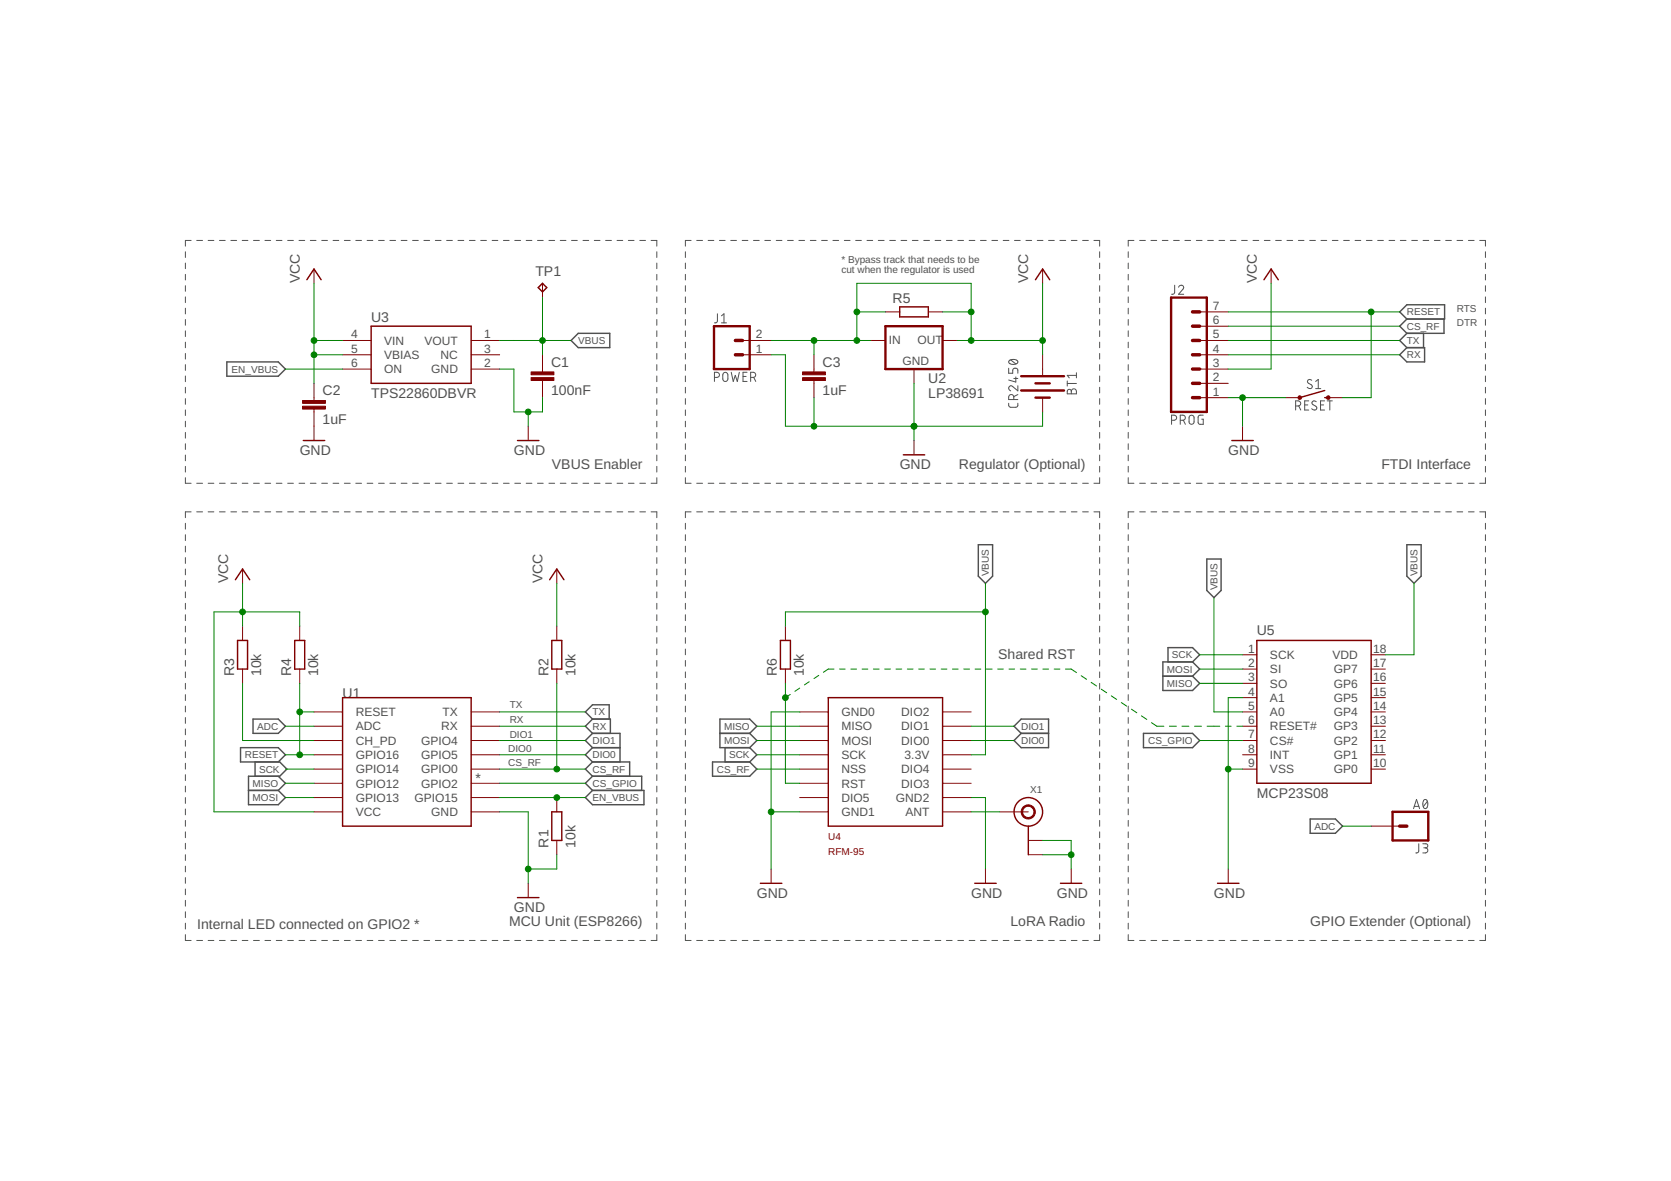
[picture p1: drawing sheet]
<svg xmlns="http://www.w3.org/2000/svg" width="297mm" height="210mm" viewBox="0 0 297 210" stroke-linecap="round" stroke-linejoin="round" font-family="sans-serif">
<g fill="none" stroke="#505050" stroke-width=".18">
<path d="M33 44.7v1.1M33 46.8v1M33 48.8v1M33 50.8v1M33 52.8v1M33 54.8v1M33 56.8v1M33 58.8v1M34 42.7h-1v1.1M35 42.7h1M37 42.7h1M39 42.7h1"/>
<path d="M41 42.7h1.1M43.1 42.7h1M45.1 42.7h1M47.1 42.7h1M49.1 42.7h1M51.1 42.7h1.1M53.1 42.7h1.1M55.2 42.7h1M57.2 42.7h1M59.2 42.7h1M61.2 42.7h1.1M63.2 42.7h1.1"/>
<path d="M65.3 42.7h1M67.3 42.7h1M69.3 42.7h1M71.3 42.7h1M73.3 42.7h1.1M75.4 42.7h1M77.4 42.7h1M79.4 42.7h1M81.4 42.7h1M83.4 42.7h1.1M85.4 42.7h1.1M87.5 42.7h1"/>
<path d="M89.5 42.7h1M91.5 42.7h1M93.5 42.7h1.1M95.5 42.7h1.1M97.6 42.7h1M99.6 42.7h1M101.6 42.7h1M103.6 42.7h1M105.6 42.7h1.1M107.7 42.7h1M109.7 42.7h1M111.7 42.7h1"/>
<path d="M113.7 42.7h1M115.7 42.7h1.1v1.1M116.8 44.7v1.1M116.8 46.8v1M116.8 48.8v1M116.8 50.8v1M116.8 52.8v1M116.8 54.8v1M116.8 56.8v1M116.8 58.8v1M121.8 44.7v1.1M121.8 46.8v1"/>
<path d="M121.8 48.8v1M121.8 50.8v1M121.8 52.8v1M121.8 54.8v1M121.8 56.8v1M121.8 58.8v1M122.9 42.7h-1.1v1.1M123.8 42.7h1.1M125.9 42.7h1M127.5 55.8v1.4l-.2 .2h-.3M127.9 42.7h1M128.2 57.4h.9"/>
<path d="M128.2 56.1l.5-.3v1.6M129.9 42.7h1M131.9 42.7h1M133.9 42.7h1.1M136 42.7h1M138 42.7h1M140 42.7h1M142 42.7h1M144 42.7h1.1M146 42.7h1.1M148.1 42.7h1M150.1 42.7h1"/>
<path d="M152.1 42.7h1M154.1 42.7h1M156.1 42.7h1.1M158.2 42.7h1M160.2 42.7h1M162.2 42.7h1M164.2 42.7h1M166.2 42.7h1M168.2 42.7h1M170.3 42.7h1M172.3 42.7h1M174.3 42.7h1"/>
<path d="M176.3 42.7h1M178.3 42.7h1M180.3 42.7h1.1M182.4 42.7h1M184.4 42.7h1M186.4 42.7h1M188.4 42.7h1M190.4 42.7h1.1M192.4 42.7h1.1M194.5 42.7h1v1.1M195.5 44.7v1.1M195.5 46.8v1"/>
<path d="M195.5 48.8v1M195.5 50.8v1M195.5 52.8v1M195.5 54.8v1M195.5 56.8v1M195.5 58.8v1M200.6 44.7v1.1M200.6 46.8v1M200.6 48.8v1M200.6 50.8v1M200.6 52.8v1M200.6 54.8v1"/>
<path d="M200.6 56.8v1M200.6 58.8v1M201.6 42.7h-1v1.1M202.6 42.7h1M204.6 42.7h1M206.6 42.7h1M208.6 42.7h1M208.8 50.7v1.4l-.2 .2h-.3M209.5 51.1a.44 .44 0 0 1 .6-.4 .44 .44 0 0 1 .2 .7l-.8 .9h.9M210.6 42.7h1M212.7 42.7h1M214.7 42.7h1"/>
<path d="M216.7 42.7h1M218.7 42.7h1M220.7 42.7h1M222.7 42.7h1.1M224.7 42.7h1.1M226.8 42.7h1M228.8 42.7h1M230.8 42.7h1M232.8 42.7h1M234.8 42.7h1M236.8 42.7h1M238.8 42.7h1.1"/>
<path d="M240.9 42.7h1M242.9 42.7h1M244.9 42.7h1M246.9 42.7h1M248.9 42.7h1M251 42.7h1M253 42.7h1M255 42.7h1M257 42.7h1M259 42.7h1M261 42.7h1M263 42.7h1.1v1.1"/>
<path d="M264.1 44.7v1.1M264.1 46.8v1M264.1 48.8v1M264.1 50.8v1M264.1 52.8v1M264.1 54.8v1M264.1 56.8v1M264.1 58.8v1M33 60.8v1M33 62.8v1M33 64.8v1M33 66.8v1"/>
<path d="M33 68.8v1M33 70.8v1.1M33 72.9v1M33 74.9v1M33 76.9v1M33 78.9v1M116.8 60.8v1M116.8 62.8v1M116.8 64.8v1M116.8 66.8v1M116.8 68.8v1M116.8 70.8v1.1"/>
<path d="M116.8 72.9v1M116.8 74.9v1M116.8 76.9v1M116.8 78.9v1M121.8 60.8v1M121.8 62.8v1M121.8 64.8v1M121.8 66.8v1M121.8 68.8v1M121.8 70.8v1.1M121.8 72.9v1M121.8 74.9v1"/>
<path d="M121.8 76.9v1M121.8 78.9v1M127 67.1h.4a.46 .46 0 0 0 .5-.5 .46 .46 0 0 0-.5-.4h-.4v1.6M128.6 66.3a.45 .45 0 0 1 .5-.1 .45 .45 0 0 1 .3 .4v.8a.46 .46 0 0 1-.5 .4 .46 .46 0 0 1-.4-.4zM130 66.2l.3 1.6 .4-1.1 .4 1.1 .3-1.6M132.1 66.9h.5M132.8 66.2h-.7v1.6h.7M133.4 67.1h.5a.46 .46 0 0 0 .4-.5 .46 .46 0 0 0-.4-.4h-.5v1.6M134 67.1l.3 .7M179.3 71.7v.5l.4 .2 1.1-.1 .1-.6M179.3 65.4v.9h.7v-.5a.46 .46 0 0 1 .5-.4 .46 .46 0 0 1 .4 .4v.5M179.4 64.1a1.02 1.02 0 0 1 1.5 .2 .97 .97 0 0 1-1.6 0z"/>
<path d="M179.7 64l.9 .7M180.2 71v-.4a.46 .46 0 0 0-.4-.5 .46 .46 0 0 0-.5 .5v.4h1.6M180.2 67.3h.7M180.6 67v.9l-1.3-.4M180.9 68.6v.9l-.9-.8a.44 .44 0 0 0-.7 .1 .44 .44 0 0 0 .4 .7M180.9 70.1l-.7 .4M189.7 67.7v.9M189.7 68.2h1.6M189.8 69.3l.4-.1 .2 .4a.46 .46 0 0 1 .5-.5 .46 .46 0 0 1 .4 .5v.4h-1.6zM190.4 69.6v.4M191.3 66.3v.9M191.3 66.7h-1.6l.4 .5"/>
<path d="M195.5 60.8v1M195.5 62.8v1M195.5 64.8v1M195.5 66.8v1M195.5 68.8v1M195.5 70.8v1.1M195.5 72.9v1M195.5 74.9v1M195.5 76.9v1M195.5 78.9v1M200.6 60.8v1M200.6 62.8v1"/>
<path d="M200.6 64.8v1M200.6 66.8v1M200.6 68.8v1M200.6 70.8v1.1M200.6 72.9v1M200.6 74.9v1M200.6 76.9v1M200.6 78.9v1M208.3 74.7h.4a.46 .46 0 0 0 .5-.5 .46 .46 0 0 0-.5-.4h-.4v1.6M209.8 74.7h.5a.46 .46 0 0 0 .4-.5 .46 .46 0 0 0-.4-.4h-.5v1.6M210.4 74.7l.3 .7M211.5 73.9l.3-.1a.44 .44 0 0 1 .5 .5v.7a.44 .44 0 0 1-.5 .4 .44 .44 0 0 1-.4-.4z"/>
<path d="M213.9 73.8h-.6l-.3 .2v1.1l.2 .3h.7v-.9h-.3M230.3 72.2h.5a.46 .46 0 0 0 .4-.5 .46 .46 0 0 0-.4-.5h-.5v1.7M230.9 72.2l.3 .7M231.9 72h.6M232.6 71.2h-.7v1.7h.7M233.2 67.6l-.2-.1a.37 .37 0 0 0-.5 .1 .37 .37 0 0 0 .1 .5l.5 .3a.38 .38 0 0 1 .1 .5 .38 .38 0 0 1-.5 .1l-.3-.2M233.9 67.8l.4-.4v1.7M233.9 69.1h.9M234 71.4l-.4-.2-.3 .2-.1 .2 .1 .2 .6 .4a.38 .38 0 0 1 .1 .5 .38 .38 0 0 1-.5 .2l-.3-.3M234.7 72h.6M235.5 71.2h-.8v1.7h.8M235.9 71.2h.9"/>
<path d="M236.4 71.2v1.7M264.1 60.8v1M264.1 62.8v1M264.1 64.8v1M264.1 66.8v1M264.1 68.8v1M264.1 70.8v1.1M264.1 72.9v1M264.1 74.9v1M264.1 76.9v1M264.1 78.9v1M33 80.9v1"/>
<path d="M33 82.9v1M33 84.9v1h1M33 93v1M33 95v1.1M33 97.1v1M33 99.1v1M34 91h-1v1M35 91h1M35 85.9h1M37 91h1M37 85.9h1M39 91h1"/>
<path d="M39 85.9h1M41 91h1.1M41 85.9h1.1M43.1 91h1M43.1 85.9h1M45.1 91h1M45.1 85.9h1M47.1 91h1M47.1 85.9h1M49.1 91h1M49.1 85.9h1M51.1 91h1.1"/>
<path d="M51.1 85.9h1.1M53.1 91h1.1M53.1 85.9h1.1M55.2 91h1M55.2 85.9h1M57.2 91h1M57.2 85.9h1M59.2 91h1M59.2 85.9h1M61.2 91h1.1M61.2 85.9h1.1M63.2 91h1.1"/>
<path d="M63.2 85.9h1.1M65.3 91h1M65.3 85.9h1M67.3 91h1M67.3 85.9h1M69.3 91h1M69.3 85.9h1M71.3 91h1M71.3 85.9h1M73.3 91h1.1M73.3 85.9h1.1M75.4 91h1"/>
<path d="M75.4 85.9h1M77.4 91h1M77.4 85.9h1M79.4 91h1M79.4 85.9h1M81.4 91h1M81.4 85.9h1M83.4 91h1.1M83.4 85.9h1.1M85.4 91h1.1M85.4 85.9h1.1M87.5 91h1"/>
<path d="M87.5 85.9h1M89.5 91h1M89.5 85.9h1M91.5 91h1M91.5 85.9h1M93.5 91h1.1M93.5 85.9h1.1M95.5 91h1.1M95.5 85.9h1.1M97.6 91h1M97.6 85.9h1M99.6 91h1"/>
<path d="M99.6 85.9h1M101.6 91h1M101.6 85.9h1M103.6 91h1M103.6 85.9h1M105.6 91h1.1M105.6 85.9h1.1M107.7 91h1M107.7 85.9h1M109.7 91h1M109.7 85.9h1M111.7 91h1"/>
<path d="M111.7 85.9h1M113.7 91h1M113.7 85.9h1M115.7 91h1.1v1M116.8 80.9v1M116.8 82.9v1M116.8 84.9v1h-1.1M116.8 93v1M116.8 95v1.1M116.8 97.1v1M116.8 99.1v1M121.8 80.9v1"/>
<path d="M121.8 82.9v1M121.8 84.9v1h1.1M121.8 93v1M121.8 95v1.1M121.8 97.1v1M121.8 99.1v1M122.9 91h-1.1v1M123.8 91h1.1M123.8 85.9h1.1M125.9 91h1M125.9 85.9h1M127.9 91h1"/>
<path d="M127.9 85.9h1M129.9 91h1M129.9 85.9h1M131.9 91h1M131.9 85.9h1M133.9 91h1.1M133.9 85.9h1.1M136 91h1M136 85.9h1M138 91h1M138 85.9h1M140 91h1"/>
<path d="M140 85.9h1M142 91h1M142 85.9h1M144 91h1.1M144 85.9h1.1M146 91h1.1M146 85.9h1.1M148.1 91h1M148.1 85.9h1M150.1 91h1M150.1 85.9h1M152.1 91h1"/>
<path d="M152.1 85.9h1M154.1 91h1M154.1 85.9h1M156.1 91h1.1M156.1 85.9h1.1M158.2 91h1M158.2 85.9h1M160.2 91h1M160.2 85.9h1M162.2 91h1M162.2 85.9h1M164.2 91h1"/>
<path d="M164.2 85.9h1M166.2 91h1M166.2 85.9h1M168.2 91h1M168.2 85.9h1M170.3 91h1M170.3 85.9h1M172.3 91h1M172.3 85.9h1M174.3 91h1M174.3 85.9h1M176.3 91h1"/>
<path d="M176.3 85.9h1M178.3 91h1M178.3 85.9h1M180.3 91h1.1M180.3 85.9h1.1M182.4 91h1M182.4 85.9h1M184.4 91h1M184.4 85.9h1M186.4 91h1M186.4 85.9h1M188.4 91h1"/>
<path d="M188.4 85.9h1M190.4 91h1.1M190.4 85.9h1.1M192.4 91h1.1M192.4 85.9h1.1M194.5 91h1v1M195.5 80.9v1M195.5 82.9v1M195.5 84.9v1h-1M195.5 93v1M195.5 95v1.1M195.5 97.1v1"/>
<path d="M195.5 99.1v1M200.6 84.9v1h1M200.6 80.9v1M200.6 82.9v1M200.6 93v1M200.6 95v1.1M200.6 97.1v1M200.6 99.1v1M201.6 91h-1v1M202.6 91h1M202.6 85.9h1M204.6 91h1"/>
<path d="M204.6 85.9h1M206.6 91h1M206.6 85.9h1M208.6 91h1M208.6 85.9h1M210.6 91h1M210.6 85.9h1M212.7 91h1M212.7 85.9h1M214.7 91h1M214.7 85.9h1M216.7 91h1"/>
<path d="M216.7 85.9h1M218.7 91h1M218.7 85.9h1M220.7 91h1M220.7 85.9h1M222.7 91h1.1M222.7 85.9h1.1M224.7 91h1.1M224.7 85.9h1.1M226.8 91h1M226.8 85.9h1M228.8 91h1"/>
<path d="M228.8 85.9h1M230.8 91h1M230.8 85.9h1M232.8 91h1M232.8 85.9h1M234.8 91h1M234.8 85.9h1M236.8 91h1M236.8 85.9h1M238.8 91h1.1M238.8 85.9h1.1M240.9 91h1"/>
<path d="M240.9 85.9h1M242.9 91h1M242.9 85.9h1M244.9 91h1M244.9 85.9h1M246.9 91h1M246.9 85.9h1M248.9 91h1M248.9 85.9h1M251 91h1M251 85.9h1M253 91h1"/>
<path d="M253 85.9h1M255 91h1M255 85.9h1M257 91h1M257 85.9h1M259 91h1M259 85.9h1M261 91h1M261 85.9h1M263 91h1.1v1M264.1 84.9v1h-1.1M264.1 80.9v1"/>
<path d="M264.1 82.9v1M264.1 93v1M264.1 95v1.1M264.1 97.1v1M264.1 99.1v1M33 101.1v1.1M33 103.2v1M33 105.2v1M33 107.2v1.1M33 109.3v1M33 111.3v1M33 113.3v1"/>
<path d="M33 115.4v1M33 117.4v1M33 119.4v1M116.8 101.1v1.1M116.8 103.2v1M116.8 105.2v1M116.8 107.2v1.1M116.8 109.3v1M116.8 111.3v1M116.8 113.3v1M116.8 115.4v1M116.8 117.4v1"/>
<path d="M116.8 119.4v1M121.8 101.1v1.1M121.8 103.2v1M121.8 105.2v1M121.8 107.2v1.1M121.8 109.3v1M121.8 111.3v1M121.8 113.3v1M121.8 115.4v1M121.8 117.4v1M121.8 119.4v1M195.5 101.1v1.1"/>
<path d="M195.5 103.2v1M195.5 105.2v1M195.5 107.2v1.1M195.5 109.3v1M195.5 111.3v1M195.5 113.3v1M195.5 115.4v1M195.5 117.4v1M195.5 119.4v1M200.6 101.1v1.1M200.6 103.2v1M200.6 105.2v1"/>
<path d="M200.6 107.2v1.1M200.6 109.3v1M200.6 111.3v1M200.6 113.3v1M200.6 115.4v1M200.6 117.4v1M200.6 119.4v1M264.1 101.1v1.1M264.1 103.2v1M264.1 105.2v1M264.1 107.2v1.1M264.1 109.3v1"/>
<path d="M264.1 111.3v1M264.1 113.3v1M264.1 115.4v1M264.1 117.4v1M264.1 119.4v1M33 121.5v1M33 123.5v1M33 125.5v1M33 127.5v1.1M33 129.6v1M33 131.6v1M33 133.6v1.1"/>
<path d="M33 135.7v1M33 137.7v1M33 139.7v1.1M116.8 121.5v1M116.8 123.5v1M116.8 125.5v1M116.8 127.5v1.1M116.8 129.6v1M116.8 131.6v1M116.8 133.6v1.1M116.8 135.7v1M116.8 137.7v1"/>
<path d="M116.8 139.7v1.1M121.8 121.5v1M121.8 123.5v1M121.8 125.5v1M121.8 127.5v1.1M121.8 129.6v1M121.8 131.6v1M121.8 133.6v1.1M121.8 135.7v1M121.8 137.7v1M121.8 139.7v1.1M195.5 121.5v1"/>
<path d="M195.5 123.5v1M195.5 125.5v1M195.5 127.5v1.1M195.5 129.6v1M195.5 131.6v1M195.5 133.6v1.1M195.5 135.7v1M195.5 137.7v1M195.5 139.7v1.1M200.6 121.5v1M200.6 123.5v1M200.6 125.5v1"/>
<path d="M200.6 127.5v1.1M200.6 129.6v1M200.6 131.6v1M200.6 133.6v1.1M200.6 135.7v1M200.6 137.7v1M200.6 139.7v1.1M264.1 121.5v1M264.1 123.5v1M264.1 125.5v1M264.1 127.5v1.1M264.1 129.6v1"/>
<path d="M264.1 131.6v1M264.1 133.6v1.1M264.1 135.7v1M264.1 137.7v1M264.1 139.7v1.1M33 141.8v1M33 143.8v1M33 145.8v1.1M33 147.8v1.1M33 149.9v1M33 151.9v1M33 153.9v1.1"/>
<path d="M33 156v1M33 158v1M116.8 141.8v1M116.8 143.8v1M116.8 145.8v1.1M116.8 147.8v1.1M116.8 149.9v1M116.8 151.9v1M116.8 153.9v1.1M116.8 156v1M116.8 158v1M121.8 141.8v1"/>
<path d="M121.8 143.8v1M121.8 145.8v1.1M121.8 147.8v1.1M121.8 149.9v1M121.8 151.9v1M121.8 153.9v1.1M121.8 156v1M121.8 158v1M195.5 141.8v1M195.5 143.8v1M195.5 145.8v1.1M195.5 147.8v1.1"/>
<path d="M195.5 149.9v1M195.5 151.9v1M195.5 153.9v1.1M195.5 156v1M195.5 158v1M200.6 141.8v1M200.6 143.8v1M200.6 145.8v1.1M200.6 147.8v1.1M200.6 149.9v1M200.6 151.9v1M200.6 153.9v1.1"/>
<path d="M200.6 156v1M200.6 158v1M251.3 143.7l.5-1.6 .5 1.6M251.4 143.3h.8M252.2 150v1.4l-.2 .2h-.3M252.9 150h.5a.36 .36 0 0 1 .4 .3 .36 .36 0 0 1-.4 .4h-.3M253.1 142.2l.3-.1a.97 .97 0 0 1 0 1.6 1.02 1.02 0 0 1-.3-1.5zM253.4 150.7a.46 .46 0 0 1 .4 .4 .46 .46 0 0 1-.4 .5h-.5M253.7 142.5l-.7 .9M264.1 141.8v1M264.1 143.8v1M264.1 145.8v1.1"/>
<path d="M264.1 147.8v1.1M264.1 149.9v1M264.1 151.9v1M264.1 153.9v1.1M264.1 156v1M264.1 158v1M33 160v1.1M33 162.1v1M33 164.1v1M33 166.1v1.1h1M35 167.2h1M37 167.2h1"/>
<path d="M39 167.2h1M41 167.2h1.1M43.1 167.2h1M45.1 167.2h1M47.1 167.2h1M49.1 167.2h1M51.1 167.2h1.1M53.1 167.2h1.1M55.2 167.2h1M57.2 167.2h1M59.2 167.2h1M61.2 167.2h1.1"/>
<path d="M63.2 167.2h1.1M65.3 167.2h1M67.3 167.2h1M69.3 167.2h1M71.3 167.2h1M73.3 167.2h1.1M75.4 167.2h1M77.4 167.2h1M79.4 167.2h1M81.4 167.2h1M83.4 167.2h1.1M85.4 167.2h1.1"/>
<path d="M87.5 167.2h1M89.5 167.2h1M91.5 167.2h1M93.5 167.2h1.1M95.5 167.2h1.1M97.6 167.2h1M99.6 167.2h1M101.6 167.2h1M103.6 167.2h1M105.6 167.2h1.1M107.7 167.2h1M109.7 167.2h1"/>
<path d="M111.7 167.2h1M113.7 167.2h1M116.8 166.1v1.1h-1.1M116.8 160v1.1M116.8 162.1v1M116.8 164.1v1M121.8 166.1v1.1h1.1M121.8 160v1.1M121.8 162.1v1M121.8 164.1v1M123.8 167.2h1.1M125.9 167.2h1"/>
<path d="M127.9 167.2h1M129.9 167.2h1M131.9 167.2h1M133.9 167.2h1.1M136 167.2h1M138 167.2h1M140 167.2h1M142 167.2h1M144 167.2h1.1M146 167.2h1.1M148.1 167.2h1M150.1 167.2h1"/>
<path d="M152.1 167.2h1M154.1 167.2h1M156.1 167.2h1.1M158.2 167.2h1M160.2 167.2h1M162.2 167.2h1M164.2 167.2h1M166.2 167.2h1M168.2 167.2h1M170.3 167.2h1M172.3 167.2h1M174.3 167.2h1"/>
<path d="M176.3 167.2h1M178.3 167.2h1M180.3 167.2h1.1M182.4 167.2h1M184.4 167.2h1M186.4 167.2h1M188.4 167.2h1M190.4 167.2h1.1M192.4 167.2h1.1M195.5 166.1v1.1h-1M195.5 160v1.1M195.5 162.1v1"/>
<path d="M195.5 164.1v1M200.6 166.1v1.1h1M200.6 160v1.1M200.6 162.1v1M200.6 164.1v1M202.6 167.2h1M204.6 167.2h1M206.6 167.2h1M208.6 167.2h1M210.6 167.2h1M212.7 167.2h1M214.7 167.2h1"/>
<path d="M216.7 167.2h1M218.7 167.2h1M220.7 167.2h1M222.7 167.2h1.1M224.7 167.2h1.1M226.8 167.2h1M228.8 167.2h1M230.8 167.2h1M232.8 167.2h1M234.8 167.2h1M236.8 167.2h1M238.8 167.2h1.1"/>
<path d="M240.9 167.2h1M242.9 167.2h1M244.9 167.2h1M246.9 167.2h1M248.9 167.2h1M251 167.2h1M253 167.2h1M255 167.2h1M257 167.2h1M259 167.2h1M261 167.2h1M264.1 166.1v1.1h-1.1"/>
<path d="M264.1 160v1.1M264.1 162.1v1M264.1 164.1v1"/>
</g>
<g fill="none" stroke="#505050" stroke-width=".25">
<path d="M248.8 55.4l1.3-1.2h6.7v2.5h-6.7zM250.1 59.2l-1.3 1.3 1.3 1.3M250.1 56.7l-1.3 1.3 1.3 1.2M253 59.2v2.6M256.7 56.7v2.5h-6.6M40.3 64.3h9.2l1.2 1.3-1.2 1.3h-9.2zM101.5 60.5l1.3-1.3h5.6v2.6h-5.6zM248.8 63.1l1.3-1.3h3.1v2.5h-3.1zM173.9 96.8h2.5v5.6l-1.2 1.3-1.3-1.3zM214.5 99.4h2.6v5.5l-1.3 1.3-1.3-1.3zM250.1 96.8h2.5v5.6l-1.2 1.3-1.3-1.3zM207.6 117.6v-2.5h4.4l1.3 1.3-1.3 1.2"/>
<path d="M212 117.6h-5.3v5.1h5.3l1.3-1.2-1.3-1.3M212 117.6l1.3 1.3-1.3 1.3M45 127.8h4.5l1.2 1.3-1.2 1.2h-4.5zM45.3 135.4v2.6M49.5 135.4l1.2-1.2-1.2-1.3h-6.7v2.5h6.9l1.3 1.3-1.3 1.3h-5.5v5h5.3l1.2-1.2-1.2-1.3M49.5 138l1.2 1.2-1.2 1.3M105.3 132.9h4.9M105.3 130.3h4.9v5.1M105.3 138l-1.2 1.2 1.2 1.3M105.3 138h8.8v2.5M105.3 127.8l-1.2 1.3 1.2 1.2M105.3 127.8h3.2v2.5"/>
<path d="M105.3 127.8l-1.2-1.3 1.2-1.2h3v2.5M105.3 135.4h6.6v2.6M105.3 132.9l-1.2 1.3 1.2 1.2M105.3 130.3l-1.2 1.3 1.2 1.3M105.3 135.4l-1.2 1.3 1.2 1.3M126.7 135.4h6.6l1.2 1.3-1.2 1.3h-6.6zM128 130.3h5.3M128.9 132.9v2.5M133.3 130.3l1.2-1.2-1.2-1.3h-5.3v5.1h5.3M133.3 132.9l1.2 1.3-1.2 1.2M133.3 130.3l1.2 1.3-1.2 1.3M180.3 129.1l1.2-1.3h4.9v5.1h-4.9l-1.2-1.3 1.2-1.3z"/>
<path d="M181.5 130.3h4.9M203.3 130.3h8.7l1.3 1.3-1.3 1.3h-8.7zM206.7 120.2h5.3M44.2 140.5h5.3M105.3 140.5h9.2v2.5h-9.2l-1.2-1.2zM232.9 145.6h4.5l1.3 1.2-1.3 1.3h-4.5z"/>
</g>
<g fill="none" stroke="#800000" stroke-width=".25">
<path d="M54.5 49.7l1.3-1.9 1.3 1.9M66 58h17.8v10.1h-17.8zM95.7 51.1l.7-.7 .8 .7-.8 .8zM159.9 54.5h5.1v1.8h-5.1zM184.1 49.7l1.2-1.9 1.3 1.9M224.7 49.7l1.3-1.9 1.2 1.9M53.9 78.3h3.8M92 78.3h3.8M219 78.3h3.8M235.5 70.7h.6M235.5 69.4l-4.5 1.3M160.6 80.8h3.8"/>
<path d="M41.8 103l1.3-1.9 1.3 1.9M42.2 113.8h1.8v5.1h-1.8zM52.4 113.8h1.8v5.1h-1.8zM97.7 103l1.3-1.9 1.2 1.9M98.1 113.8h1.8v5.1h-1.8zM138.7 113.8h1.8v5.1h-1.8zM223.4 113.8h20.3v25.4h-20.3zM60.9 124h22.9v22.8h-22.9zM147.2 124h20.4v22.8h-20.4zM92 159.5h3.8M98.1 144.3h1.8v5.1h-1.8zM135.2 157h3.8"/>
<path d="M173.3 157h3.8M182.8 146.8v5.1M188.5 157h3.8M216.4 157h3.8"/>
<circle cx="182.8" cy="144.3" r="2.54"/>
</g>
<g fill="none" stroke="#800000" stroke-width=".18">
<path d="M55.8 47.8v2.6M96.4 50.4v2.5M157.4 55.4h2.5M165 55.4h2.6M185.3 47.8v2.6M213.3 58h5M213.3 55.4h5M226 47.8v2.6M55.8 68.1v3.1M55.8 72.7v5.6M60.9 60.5h5.1M60.9 65.6h5.1"/>
<path d="M60.9 63.1h5.1M83.8 60.5h5M83.8 65.6h5M83.8 63.1h5M93.9 75.8v2.5M96.4 63.1v3M96.4 67.6v3.1M132 60.5h5.1M132 63.1h5.1M144.7 63.1v3M144.7 67.6v3.1M154.9 60.5h2.5"/>
<path d="M162.5 65.6v2.5M162.5 78.3v2.5M167.6 60.5h2.5M185.3 63.1v3.5M185.3 70.7v2.5M213.3 60.5h5M213.3 70.7h5M213.3 68.1h5M213.3 65.6h5M213.3 63.1h5M220.9 75.8v2.5M228.5 70.7h2.5"/>
<path d="M236.1 70.7h2.6M43.1 101.1v2.6M43.1 111.3v2.5M43.1 118.9v2.6M53.3 111.3v2.5M53.3 118.9v2.6M99 101.1v2.6M99 111.3v2.5M99 118.9v2.6M139.6 111.3v2.5M139.6 118.9v2.6M220.9 116.4h2.5"/>
<path d="M220.9 118.9h2.5M243.7 116.4h2.6M243.7 118.9h2.6M55.8 126.5h5.1M55.8 129.1h5.1M55.8 131.6h5.1M55.8 134.2h5.1M55.8 136.7h5.1M55.8 139.2h5.1M83.8 126.5h5M83.8 129.1h5M83.8 131.6h5"/>
<path d="M83.8 134.2h5M83.8 136.7h5M83.8 139.2h5M142.2 126.5h5M142.2 129.1h5M142.2 131.6h5M142.2 134.2h5M142.2 136.7h5M142.2 139.2h5M167.6 126.5h5M167.6 129.1h5M167.6 131.6h5"/>
<path d="M167.6 134.2h5M167.6 136.7h5M167.6 139.2h5M220.9 126.5h2.5M220.9 129.1h2.5M220.9 131.6h2.5M220.9 134.2h2.5M220.9 136.7h2.5M220.9 121.5h2.5M220.9 124h2.5M243.7 126.5h2.6M243.7 129.1h2.6"/>
<path d="M243.7 131.6h2.6M243.7 134.2h2.6M243.7 136.7h2.6M243.7 121.5h2.6M243.7 124h2.6M55.8 141.8h5.1M55.8 144.3h5.1M83.8 141.8h5M83.8 144.3h5M93.9 157v2.5M99 141.8v2.5M99 149.4v2.5"/>
<path d="M137.1 154.5v2.5M142.2 141.8h5M142.2 144.3h5M167.6 141.8h5M167.6 144.3h5M175.2 154.5v2.5M177.7 144.3h5.1M182.8 149.4h2.5M182.8 151.9h2.5M190.4 154.5v2.5M218.3 154.5v2.5M243.7 146.8h5.1"/>
</g>
<path d="M126.9 58h6.4v7.6h-6.4zM157.4 58h10.2v7.6h-10.2zM208.2 52.9h6.3v20.3h-6.3zM181.5 66.9h7.6M181.5 69.4h7.6M184.1 68.1h2.5M184.1 70.7h2.5M247.5 144.3h6.4v5.1h-6.4z" fill="none" stroke="#800000" stroke-width=".42"/>
<path d="M212 58h1.3M212 55.4h1.3M130.7 60.5h1.3M130.7 63.1h1.3M212 65.6h1.3M212 68.1h1.3M212 70.7h1.3M212 60.5h1.3M212 63.1h1.3M248.8 146.8h1.3" fill="none" stroke="#800000" stroke-width=".61"/>
<g fill="#800000" stroke="#800000" stroke-width=".18">
<path d="M94.4 67.1h4.1v.5h-4.1z"/>
<path d="M94.4 66.1h4.1v.5h-4.1z"/>
<path d="M53.8 72.2h4v.5h-4z"/>
<path d="M53.8 71.2h4v.5h-4z"/>
<path d="M142.7 67.1h4v.5h-4z"/>
<path d="M142.7 66.1h4v.5h-4z"/>
</g>
<g fill="#800000" stroke="#800000" stroke-width=".18">
<path d="M181.9 143.4a1.26 1.26 0 0 1 2 .2 1.26 1.26 0 0 1-.8 1.9 1.26 1.26 0 0 1-1.6-1.2h.3a1.01 1.01 0 0 1 1.4-.9 1.01 1.01 0 0 1 .3 1.6 1.01 1.01 0 0 1-1.7-.4v-.3h-.3z" fill-rule="evenodd"/>
<circle cx="231" cy="70.7" r=".33"/>
<circle cx="236.1" cy="70.7" r=".33"/>
</g>
<g fill="none" stroke="#008000" stroke-width=".18">
<path d="M55.8 50.4v17.7M96.4 52.9v10.2M152.3 55.4h5.1M167.6 55.4h5M185.3 50.4v12.7M218.3 55.4h30.5M218.3 58h30.5M226 50.4v15.2h-7.7M243.7 55.4v15.3h-5M50.7 65.6h10.2M55.8 60.5h5.1M55.8 63.1h5.1"/>
<path d="M88.8 60.5h12.7M88.8 65.6h2.6v7.6h5v-2.5M93.9 73.2v2.6M137.1 60.5h17.8M137.1 63.1h2.5v12.7h45.7v-2.6M144.7 60.5v2.6M144.7 70.7v5.1M152.3 60.5v-10.1h20.3v10.1M162.5 68.1v10.2M170.1 60.5h15.2M218.3 60.5h30.5M218.3 63.1h30.5"/>
<path d="M218.3 70.7h10.2M220.9 70.7v5.1M43.1 103.7v7.6M53.3 111.3v-2.5h-15.3v35.5h17.8M99 103.7v7.6M148.3 118.9h-1.1l-.8 .6M149.2 118.9h1M151.3 118.9h1M153.2 118.9h1.1M155.3 118.9h1M157.3 118.9h1M159.3 118.9h1"/>
<path d="M161.3 118.9h1M163.3 118.9h1M165.3 118.9h1M167.3 118.9h1M169.3 118.9h1M171.3 118.9h1M173.3 118.9h1M175.2 108.8h-35.6v2.5M175.2 103.7v30.5h-2.6M175.3 118.9h1.1M177.4 118.9h1M179.4 118.9h1"/>
<path d="M181.4 118.9h1M183.4 118.9h1M185.4 118.9h1M187.4 118.9h1M189.4 118.9h1l1 .6M213.3 116.4h7.6M213.3 118.9h7.6M215.8 106.2v20.3h5.1M251.4 103.7v12.7h-5.1M43.1 121.5v10.1h12.7M50.7 136.7h5.1M50.7 139.2h5.1"/>
<path d="M50.7 129.1h5.1M50.7 134.2h5.1M53.3 121.5v12.7M53.3 126.5h2.5M88.8 131.6h15.3M88.8 126.5h15.3M88.8 136.7h15.3M88.8 139.2h15.3M88.8 129.1h15.3M88.8 134.2h15.3M99 121.5v15.2M134.5 131.6h7.7"/>
<path d="M134.5 136.7h7.7M134.5 129.1h7.7M134.5 134.2h7.7M139.6 121.5v17.7h2.6M140.5 123.4l-.9 .6M142.2 126.5h-5.1v28M142.2 122.3l-.9 .6M143.8 121.2l-.8 .5M145.5 120l-.8 .6M172.6 131.6h7.7M172.6 129.1h7.7M192.2 120.1l.9 .6"/>
<path d="M194 121.3l.9 .6M195.8 122.5l.9 .6M197.5 123.7l1 .6M199.3 124.9l1 .6M201.1 126l1 .7M202.9 127.2l1 .7M204.7 128.4l.9 .7h1.3M207.9 129.1h1.2M210.1 129.1h1.2M212.3 129.1h1.3M213.3 131.6h7.6M213.3 121.5h7.6"/>
<path d="M214.6 129.1h2.2M217.8 129.1h1M218.3 136.7h2.6M219.9 129.1h1M220.9 124h-2.6v30.5M50.7 141.8h5.1M88.8 144.3h5.1v12.7M88.8 141.8h15.3M99 151.9v2.6h-5.1M137.1 144.3h5.1M172.6 144.3h5.1M172.6 141.8h2.6v12.7"/>
<path d="M185.3 149.4h5.1v5.1M185.3 151.9h5.1M238.7 146.8h5"/>
</g>
<g fill="#008000" stroke="#008000" stroke-width=".18">
<circle cx="43.1" cy="108.8" r=".51"/>
<circle cx="172.6" cy="60.5" r=".51"/>
<circle cx="152.3" cy="55.4" r=".51"/>
<circle cx="172.6" cy="55.4" r=".51"/>
<circle cx="152.3" cy="60.5" r=".51"/>
<circle cx="144.7" cy="60.5" r=".51"/>
<circle cx="185.3" cy="60.5" r=".51"/>
<circle cx="55.8" cy="60.5" r=".51"/>
<circle cx="55.8" cy="63.1" r=".51"/>
<circle cx="93.9" cy="154.5" r=".51"/>
<circle cx="137.1" cy="144.3" r=".51"/>
<circle cx="162.5" cy="75.8" r=".51"/>
<circle cx="144.7" cy="75.8" r=".51"/>
<circle cx="220.9" cy="70.7" r=".51"/>
<circle cx="218.3" cy="136.7" r=".51"/>
<circle cx="190.4" cy="151.9" r=".51"/>
<circle cx="93.9" cy="73.2" r=".51"/>
<circle cx="53.3" cy="126.5" r=".51"/>
<circle cx="53.3" cy="134.2" r=".51"/>
<circle cx="243.7" cy="55.4" r=".51"/>
<circle cx="99" cy="136.7" r=".51"/>
<circle cx="96.4" cy="60.5" r=".51"/>
<circle cx="175.2" cy="108.8" r=".51"/>
<circle cx="139.6" cy="124" r=".51"/>
<circle cx="99" cy="141.8" r=".51"/>
</g>
<g font-size="2.5" fill="#505050">
<text x="53.3" y="50.4" transform="rotate(-90 53.3 50.4)">VCC</text>
<text x="95.2" y="49.1">TP1</text>
<text x="158.7" y="53.9">R5</text>
<text x="182.8" y="50.4" transform="rotate(-90 182.8 50.4)">VCC</text>
<text x="223.4" y="50.4" transform="rotate(-90 223.4 50.4)">VCC</text>
<text x="66" y="57.2">U3</text>
<text x="98" y="65.2">C1</text>
<text x="146.2" y="65.2">C3</text>
<text x="57.3" y="70.3">C2</text>
<text x="66" y="70.7">TPS22860DBVR</text>
<text x="98" y="70.3">100nF</text>
<text x="146.2" y="70.3">1uF</text>
<text x="165" y="70.7">LP38691</text>
<text x="165" y="68.1">U2</text>
<text x="57.3" y="75.4">1uF</text>
<text x="53.3" y="80.8">GND</text>
<text x="91.4" y="80.8">GND</text>
<text x="98.1" y="83.4">VBUS Enabler</text>
<text x="159.9" y="83.4">GND</text>
<text x="170.5" y="83.4">Regulator (Optional)</text>
<text x="218.3" y="80.8">GND</text>
<text x="245.6" y="83.4">FTDI Interface</text>
<text x="40.6" y="103.7" transform="rotate(-90 40.6 103.7)">VCC</text>
<text x="96.4" y="103.7" transform="rotate(-90 96.4 103.7)">VCC</text>
<text x="223.4" y="112.8">U5</text>
<text x="177.5" y="117.1">Shared RST</text>
<text x="41.6" y="120.2" transform="rotate(-90 41.6 120.2)">R3</text>
<text x="46.4" y="120.2" transform="rotate(-90 46.4 120.2)">10k</text>
<text x="51.8" y="120.2" transform="rotate(-90 51.8 120.2)">R4</text>
<text x="56.6" y="120.2" transform="rotate(-90 56.6 120.2)">10k</text>
<text x="60.9" y="124">U1</text>
<text x="97.5" y="120.2" transform="rotate(-90 97.5 120.2)">R2</text>
<text x="102.3" y="120.2" transform="rotate(-90 102.3 120.2)">10k</text>
<text x="138.1" y="120.2" transform="rotate(-90 138.1 120.2)">R6</text>
<text x="142.9" y="120.2" transform="rotate(-90 142.9 120.2)">10k</text>
<text x="84.6" y="139.2">*</text>
<text x="223.4" y="141.8">MCP23S08</text>
<text x="97.5" y="150.6" transform="rotate(-90 97.5 150.6)">R1</text>
<text x="102.3" y="150.6" transform="rotate(-90 102.3 150.6)">10k</text>
<text x="134.5" y="159.5">GND</text>
<text x="172.6" y="159.5">GND</text>
<text x="187.9" y="159.5">GND</text>
<text x="215.8" y="159.5">GND</text>
<text x="35" y="165.1">Internal LED connected on GPIO2 *</text>
<text x="90.5" y="164.6">MCU Unit (ESP8266)</text>
<text x="91.4" y="162.1">GND</text>
<text x="179.6" y="164.6">LoRA Radio</text>
<text x="232.9" y="164.6">GPIO Extender (Optional)</text>
</g>
<g font-size="2.1" fill="#505050">
<text x="215.6" y="57.6">6</text>
<text x="215.6" y="55.1">7</text>
<text x="62.4" y="60.2">4</text>
<text x="62.4" y="62.7">5</text>
<text x="62.4" y="65.2">6</text>
<text x="68.3" y="61.3">VIN</text>
<text x="68.3" y="63.8">VBIAS</text>
<text x="75.5" y="61.3">VOUT</text>
<text x="78.3" y="63.8">NC</text>
<text x="86.1" y="65.2">2</text>
<text x="86.1" y="60.2">1</text>
<text x="86.1" y="62.7">3</text>
<text x="134.3" y="62.7">1</text>
<text x="134.3" y="60.2">2</text>
<text x="158" y="61.1">IN</text>
<text x="160.4" y="64.8">GND</text>
<text x="163.1" y="61.1">OUT</text>
<text x="215.6" y="65.2">3</text>
<text x="215.6" y="62.7">4</text>
<text x="215.6" y="60.2">5</text>
<text x="68.3" y="66.4">ON</text>
<text x="76.7" y="66.4">GND</text>
<text x="215.6" y="70.3">1</text>
<text x="215.6" y="67.8">2</text>
<text x="221.9" y="116">1</text>
<text x="221.9" y="118.6">2</text>
<text x="225.8" y="117.1">SCK</text>
<text x="225.8" y="119.7">SI</text>
<text x="236.9" y="117.1">VDD</text>
<text x="237.1" y="119.7">GP7</text>
<text x="244.1" y="116">18</text>
<text x="244.1" y="118.6">17</text>
<text x="221.9" y="121.1">3</text>
<text x="221.9" y="123.6">4</text>
<text x="225.8" y="122.2">SO</text>
<text x="225.8" y="124.8">A1</text>
<text x="237.1" y="124.8">GP5</text>
<text x="237.1" y="122.2">GP6</text>
<text x="244.1" y="123.6">15</text>
<text x="244.1" y="121.1">16</text>
<text x="63.2" y="127.3">RESET</text>
<text x="63.2" y="129.8">ADC</text>
<text x="78.4" y="129.8">RX</text>
<text x="78.7" y="127.3">TX</text>
<text x="149.6" y="127.3">GND0</text>
<text x="149.6" y="129.8">MISO</text>
<text x="160.2" y="129.8">DIO1</text>
<text x="160.2" y="127.3">DIO2</text>
<text x="221.9" y="126.2">5</text>
<text x="221.9" y="128.7">6</text>
<text x="221.9" y="131.3">7</text>
<text x="225.8" y="127.3">A0</text>
<text x="225.8" y="129.8">RESET#</text>
<text x="237.1" y="127.3">GP4</text>
<text x="237.1" y="129.8">GP3</text>
<text x="244.1" y="126.2">14</text>
<text x="244.1" y="128.7">13</text>
<text x="244.1" y="131.3">12</text>
<text x="63.2" y="132.4">CH_PD</text>
<text x="63.2" y="134.9">GPIO16</text>
<text x="63.2" y="137.4">GPIO14</text>
<text x="74.9" y="137.4">GPIO0</text>
<text x="74.9" y="134.9">GPIO5</text>
<text x="74.9" y="132.4">GPIO4</text>
<text x="149.6" y="132.4">MOSI</text>
<text x="149.6" y="134.9">SCK</text>
<text x="149.6" y="137.4">NSS</text>
<text x="160.2" y="137.4">DIO4</text>
<text x="160.2" y="132.4">DIO0</text>
<text x="160.8" y="134.9">3.3V</text>
<text x="221.9" y="133.8">8</text>
<text x="221.9" y="136.3">9</text>
<text x="225.8" y="132.4">CS#</text>
<text x="225.8" y="134.9">INT</text>
<text x="225.8" y="137.4">VSS</text>
<text x="237.1" y="132.4">GP2</text>
<text x="237.1" y="134.9">GP1</text>
<text x="237.1" y="137.4">GP0</text>
<text x="244.1" y="133.8">11</text>
<text x="244.1" y="136.3">10</text>
<text x="63.2" y="140">GPIO12</text>
<text x="63.2" y="142.5">GPIO13</text>
<text x="73.7" y="142.5">GPIO15</text>
<text x="74.9" y="140">GPIO2</text>
<text x="149.6" y="140">RST</text>
<text x="149.6" y="142.5">DIO5</text>
<text x="159.3" y="142.5">GND2</text>
<text x="160.2" y="140">DIO3</text>
<text x="63.2" y="145.1">VCC</text>
<text x="76.7" y="145.1">GND</text>
<text x="149.6" y="145.1">GND1</text>
<text x="160.9" y="145.1">ANT</text>
</g>
<g font-size="1.8" fill="#505050">
<text x="149.6" y="46.7">* Bypass track that needs to be</text>
<text x="149.6" y="48.6">cut when the regulator is used</text>
<text x="250.1" y="56.1">RESET</text>
<text x="250.1" y="58.6">CS_RF</text>
<text x="259" y="58">DTR</text>
<text x="259" y="55.4">RTS</text>
<text x="102.8" y="61.1">VBUS</text>
<text x="250.1" y="63.7">RX</text>
<text x="250.1" y="61.1">TX</text>
<text x="41.2" y="66.2">EN_VBUS</text>
<text x="175.8" y="102.4" transform="rotate(-90 175.8 102.4)">VBUS</text>
<text x="216.4" y="104.9" transform="rotate(-90 216.4 104.9)">VBUS</text>
<text x="252" y="102.4" transform="rotate(-90 252 102.4)">VBUS</text>
<text x="207.4" y="119.5">MOSI</text>
<text x="208.3" y="117">SCK</text>
<text x="90.6" y="125.8">TX</text>
<text x="207.4" y="122.1">MISO</text>
<text x="45.7" y="129.7">ADC</text>
<text x="90.6" y="128.6">RX</text>
<text x="90.6" y="131.1">DIO1</text>
<text x="105.3" y="129.7">RX</text>
<text x="105.3" y="127.2">TX</text>
<text x="128.7" y="129.7">MISO</text>
<text x="181.5" y="129.7">DIO1</text>
<text x="43.5" y="134.8">RESET</text>
<text x="46.1" y="137.3">SCK</text>
<text x="90.3" y="133.6">DIO0</text>
<text x="90.3" y="136.2">CS_RF</text>
<text x="105.3" y="134.8">DIO0</text>
<text x="105.3" y="132.2">DIO1</text>
<text x="105.3" y="137.3">CS_RF</text>
<text x="127.4" y="137.3">CS_RF</text>
<text x="128.7" y="132.2">MOSI</text>
<text x="129.6" y="134.8">SCK</text>
<text x="181.5" y="132.2">DIO0</text>
<text x="204.1" y="132.2">CS_GPIO</text>
<text x="44.9" y="139.9">MISO</text>
<text x="44.9" y="142.4">MOSI</text>
<text x="105.3" y="139.9">CS_GPIO</text>
<text x="105.3" y="142.4">EN_VBUS</text>
<text x="183.1" y="141">X1</text>
<text x="233.6" y="147.5">ADC</text>
</g>
<g font-size="1.8" fill="#800000">
<text x="147.2" y="149.4">U4</text>
<text x="147.2" y="151.9">RFM-95</text>
</g>
</svg>
